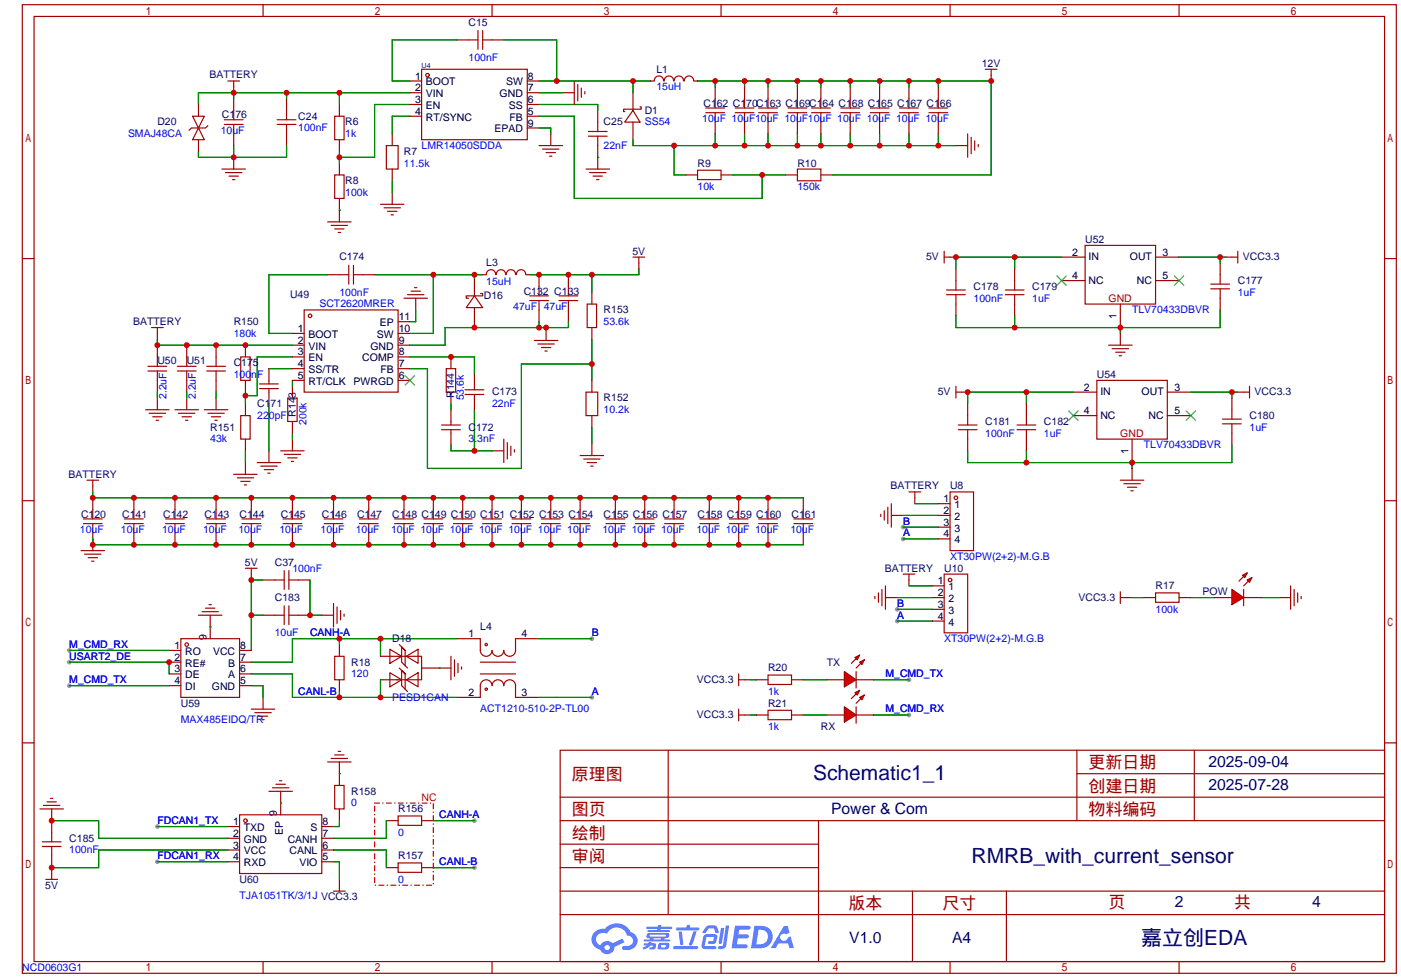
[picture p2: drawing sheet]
<svg xmlns="http://www.w3.org/2000/svg" width="303mm" height="212mm" viewBox="0 0 303 212" stroke-linecap="round" stroke-linejoin="round" font-family="sans-serif">
<g fill="#999">
<circle cx="194.1" cy="131.8" r=".51"/>
<circle cx="194.1" cy="134.4" r=".51"/>
<circle cx="196.6" cy="147.1" r=".51"/>
<circle cx="196.6" cy="154.7" r=".51"/>
<circle cx="15" cy="140.7" r=".51"/>
<circle cx="15" cy="143.3" r=".51"/>
<circle cx="15" cy="148.3" r=".51"/>
<circle cx="195.3" cy="114" r=".51"/>
<circle cx="195.3" cy="116.6" r=".51"/>
<circle cx="128" cy="138.2" r=".51"/>
<circle cx="128" cy="150.9" r=".51"/>
<circle cx="34" cy="178.8" r=".51"/>
<circle cx="34" cy="186.4" r=".51"/>
<circle cx="102.6" cy="177.5" r=".51"/>
<circle cx="102.6" cy="187.7" r=".51"/>
</g>
<g fill="none" stroke="#a10000" stroke-width=".25">
<path d="M4.8 1h297.2v209.6h-297.2zM7.4 3.6h292.1v204.4h-292.1zM56.9 1v2.6M106.4 1v2.6M156 1v2.6M205.5 1v2.6M255 1v2.6M4.8 55.9h2.6M299.5 55.9h2.5M4.8 108.3h2.6M299.5 108.3h2.5M4.8 160.7h2.6"/>
<path d="M121.2 162.3h178.3v45.7h-178.3zM121.2 177.5h178.3M121.2 172.5h178.3M144.5 162.3v35.6M177 177.5v30.5M232.9 162.3v15.2M232.9 167.4h66.6M258.3 162.3v15.2M299.5 160.7h2.5M121.2 182.6h55.8M121.2 197.9h178.3M121.2 192.8h178.3"/>
<path d="M121.2 187.7h55.8M197.4 192.8v15.2M217.7 192.8v15.2M56.9 208v2.6M106.4 208v2.6M156 208v2.6M205.5 208v2.6M255 208v2.6"/>
</g>
<g fill="#5487ff">
<path d="M159 200.3h2.7a.48 .48 0 0 1 .6 .4 .48 .48 0 0 1-.6 .4h-1.8l-.2 1.1h1.9a.43 .43 0 0 1 .4 .4 .43 .43 0 0 1-.5 .4h-1.9l-.2 1.3h1.7a.45 .45 0 0 1 .6 .2 .45 .45 0 0 1-.2 .6h-3.3z"/>
<path d="M169.6 200.3h.8l.4 1.5-.7 .3a.84 .84 0 0 0-1.3 .3 .84 .84 0 0 0 .4 1.1 .84 .84 0 0 0 1.1-.4l.1-.2 .6-.3 .7 2.5h-1l-.2-1h-2.1l-.6 1h-1.1z"/>
<path d="M155.9 200.8h.7l-.4 3.1a.36 .36 0 0 1-.4 .3 .36 .36 0 0 1-.4-.3z"/>
<path d="M157 200.2h.7l-.6 4.3a1.13 1.13 0 0 1-1.8 .6l.2-.4h.7l.2-.2z"/>
<path d="M152.7 200.6l.6-.4h1a.77 .77 0 0 1 .9 .5l.3 1-.2 .2h-.5l-.3-.9-.2-.2-1 .1-.7 1-.6-.1-.1-.2z"/>
<path d="M152.3 202.4l.5-.3h1.7a.81 .81 0 0 1 .7 .5 .81 .81 0 0 1-.2 .8 .81 .81 0 0 1-.9 .8h-.7a.32 .32 0 0 1-.3-.3 .32 .32 0 0 1 .4-.3h.7l.2-.9-1.6 .1-.4 1.8 2.2 .1a.32 .32 0 0 1 .3 .4 .32 .32 0 0 1-.3 .2h-2.3l-.5-.3-.1-.5z"/>
<path d="M145.7 204.7h5a.33 .33 0 0 1 .3 .3 .33 .33 0 0 1-.3 .3h-4.9l-.2-.1z"/>
<path d="M149.9 201.5h.8l-.7 2a.98 .98 0 0 1-.7 1.1l-.3-.3z"/>
<path d="M146.8 201.6h.7l.3 2.5a.34 .34 0 0 1-.3 .4 .34 .34 0 0 1-.4-.3z"/>
<path d="M146.3 200.7h2.2l.2-.6h.6l-.1 .6h1.7a.32 .32 0 0 1 .4 .3 .32 .32 0 0 1-.4 .3h-4.5l-.2-.2z"/>
<path d="M139.3 204.1h.9l.1-.3h.6v.3h.8a.82 .82 0 0 1-.5 1.3h-.8v-.4l.7-.1 .1-.3a.68 .68 0 0 0-1 .4l-1 .4-.2-.4 1-.5h-.8z"/>
<path d="M139.8 200.5h2.4l.1-.3h.8l-.1 .3h2.2l.2 .3-.2 .2h-2.3v.2h1.8l.2 .3-.2 .1h-4.5l-.1-.4h2l.1-.2h-2.3l-.1-.2z"/>
<path d="M163.2 200.3l-.8 4.9h1.7a2.5 2.5 0 0 0 3-2.5 2.5 2.5 0 0 0-3.1-2.4zM164.1 201.1a1.61 1.61 0 0 1 2 1.5 1.61 1.61 0 0 1-1.8 1.7h-.7z"/>
<path d="M140 202a.55 .55 0 0 0-.2 .8 .55 .55 0 0 0 .7 .2l.1 .3h-1.3v.3l5.5 .1 .2-.2-.2-.2h-1.2l.2-.3a.7 .7 0 0 0 .8-.3 .7 .7 0 0 0 0-.8l-4.2-.1zM140.6 202.3l3.3-.1 .1 .1-.2 .3h-3.2zM141.3 203h1.7l-.2 .3h-1.4z"/>
<path d="M142.5 204.2a1.05 1.05 0 0 0-.1 1.2 2.91 2.91 0 0 0 2.2-.2 .98 .98 0 0 0 0-1.2h-1.6zM143.1 204.5l.8-.1 .1 .4-.2 .2-.8-.1z"/>
<path d="M128.7 201.6a2.23 2.23 0 0 0-.7 2.3 2.23 2.23 0 0 0 1.8 1.6 1.58 1.58 0 0 0 1.8 .9 1.58 1.58 0 0 0 1.3-1.5l2.2-1.1-.5-.7-2.1 1a1.65 1.65 0 0 0-2.7 .4 1.47 1.47 0 0 1-.7-2.1 1.47 1.47 0 0 1 2.2-.4 2.3 2.3 0 0 1 2.3-1.3 2.3 2.3 0 0 1 2 1.7 1.12 1.12 0 0 1 1.3 1 1.12 1.12 0 0 1-1.1 1.2h-.7a.45 .45 0 0 0-.6 .4 .45 .45 0 0 0 .5 .5 2.21 2.21 0 0 0 2.2-.5 2.21 2.21 0 0 0 .5-2.3 2.13 2.13 0 0 0-1.3-1.1 3.3 3.3 0 0 0-5.6-.7l-1.1 .1zM130.8 205a.57 .57 0 0 1 1.1 0 .57 .57 0 0 1-1.1 0z"/>
</g>
<g fill="none" stroke="#a10000" stroke-width=".25">
<path d="M70.9 48h5M71.6 48.8h3.6M72.4 49.5h2M73.2 50.3h.5M73.4 45.5v2.5M69.6 133.1h2.5M72.1 130.6v5M72.9 131.3v3.6M73.7 132.1v2M74.4 132.8v.6M189.2 129v.5M190 128.3v2"/>
<path d="M190.8 127.5v3.6M191.5 129.3h2.6M191.5 126.7v5.1M195.3 124.2h2.6M196.6 124.2v2.5M159.8 147.1h2.5M159.8 145.8v2.5M159.8 153.4v2.6M159.8 154.7h2.5M178.8 147.1h3.8M185.2 147.1h3.8M185.2 145.3v3.5"/>
</g>
<path d="M67.1 125.5v7.6h2.5M194.1 129.3h7.6M194.1 131.8h7.6M194.1 134.4h7.6M196.6 126.7h5.1M162.3 147.1h1.3M162.3 154.7h1.3M173.7 147.1h5.1M173.7 154.7h5.1M189 147.1h7.6M189 154.7h7.6" fill="none" stroke="#008700" stroke-width=".25"/>
<g fill="#f00" stroke="#a10000" stroke-width=".25">
<path d="M182.6 145.3l2.6 1.8-2.6 1.5z"/>
<path d="M184.9 142.2l1-.5-.5 1z"/>
<path d="M185.9 143.3l1-.6-.5 1.1z"/>
</g>
<path d="M178.8 154.7h3.8M185.2 142.5l-1.1 1M185.2 154.7h3.8M185.2 152.9v3.6M186.2 143.5l-1 1" fill="none" stroke="#a10000" stroke-width=".25"/>
<g fill="#f00" stroke="#a10000" stroke-width=".25">
<path d="M182.6 152.9l2.6 1.8-2.6 1.5z"/>
<path d="M184.9 149.9l1-.5-.5 1z"/>
<path d="M185.9 150.9l1-.5-.5 1z"/>
</g>
<g fill="none" stroke="#a10000" stroke-width=".25">
<path d="M53.1 122.9h2.5M54.4 122.9v2.6M56.9 125.5h4.6M61.5 123.4v4.1M62.5 125.5h4.6M62.5 123.4v4.1M242.3 129.3h2.6M242.3 128v2.6M262.6 129.3h3.8M269 129.3h3.8M269 127.5v3.6M276.6 129.3h2.5"/>
<path d="M279.1 126.7v5.1M279.9 127.5v3.6M280.7 128.3v2M281.4 129v.5M54.4 153.4h5M55.1 154.2h3.6M55.9 154.9h2M56.6 155.7h.5M56.9 150.9v2.5M185.2 150.1l-1.1 1M186.2 151.1l-1 1"/>
</g>
<path d="M54.4 133.1h2.5M56.9 125.5h-2.5v15.2M244.9 129.3h2.5M257.6 129.3h5M272.8 129.3h3.8M15 140.7h21.6M15 143.3h21.6v2.5M15 148.3h21.6M54.4 148.3h2.5v2.6" fill="none" stroke="#008700" stroke-width=".25"/>
<g fill="#f00" stroke="#a10000" stroke-width=".25">
<path d="M266.4 127.5l2.6 1.8-2.6 1.5z"/>
<path d="M268.7 124.5l1-.5-.5 1z"/>
<path d="M269.7 125.5l1.1-.5-.5 1z"/>
</g>
<g fill="none" stroke="#a10000" stroke-width=".25">
<path d="M49.3 17.5h2.5M50.5 17.5v2.6M88.6 17.5h2.6M91.2 15h22.8v15.2h-22.8zM98.8 8.6h4.6M103.4 6.6v4.1M104.4 8.6h4.6M104.4 6.6v4.1M114 17.5h2.6M124.2 17.5v5.1M125 18.3v3.5M125.7 19.1v2"/>
<path d="M126.5 19.8v.5M140.7 17.5h.8M141.5 17.5a1.01 1.01 0 0 1 1-1.1 1.01 1.01 0 0 1 1 1.1M143.7 17.5a1.01 1.01 0 0 1 1-1.1 1.01 1.01 0 0 1 1 1.1M145.8 17.5a1.01 1.01 0 0 1 1-1.1 1.01 1.01 0 0 1 1 1.1M148 17.5a1.01 1.01 0 0 1 1-1.1 1.01 1.01 0 0 1 1 1.1M150.1 17.5h.8M154.7 18.8v4.6M161 18.8v4.6M166.1 18.8v4.6M172.5 18.8v4.6M177.5 18.8v4.6"/>
<path d="M183.9 18.8v4.6M190.2 18.8v4.6M196.6 18.8v4.6M202.9 18.8v4.6M213.1 15h2.5M214.4 15v2.5M41.7 25.1h2.5l-1.3 2.6zM42.9 27.7l1.3 2.5h-2.5zM42.9 22.6v2.5M42.9 30.2v2.6M45 27.2l-.6 .5h-3l-.5 .5M48 36.6h5.1"/>
<path d="M48.5 25.9h4.1M48.5 26.9h4.1M48.8 37.3h3.5M49.5 38.1h2.1M50.3 38.9h.5M50.5 21.3v4.6M50.5 26.9v4.6M50.5 34v2.6M59.9 25.9h4.1M59.9 26.9h4.1M62 21.3v4.6M62 26.9v4.6"/>
<path d="M72.4 37.8h2v5.1h-2zM72.4 25.1h2v5.1h-2zM73.4 22.6v2.5M73.4 30.2v2.6M73.4 35.3v2.5M83.6 31.5h2.5v5.1h-2.5zM84.8 29v2.5M84.8 36.6v2.5M88.6 20.1h2.6M88.6 22.6h2.6M88.6 25.1h2.6M114 20.1h2.6"/>
<path d="M114 22.6h2.6M114 25.1h2.6M114 27.7h2.6M116.6 31.5h5.1M117.3 32.3h3.6M118.1 33h2M118.9 33.8h.5M119.1 29v2.5M121.7 20.1h2.5M126.7 36.6h5.1M127.3 29.5h4M127.3 28.4h4"/>
<path d="M127.5 37.3h3.6M128.3 38.1h2M129 38.9h.5M129.3 23.9v4.5M129.3 29.5v7.1M136.9 23.9l1.5 2.5h-3.3zM136.9 20.1v3.8M136.9 26.4v3.8M138.4 23.1h.3v.5h-3.8v.5h.2M148.3 37.8h2.6M150.9 36.8h5.1v2.1h-5.1zM152.7 24.4h4"/>
<path d="M152.7 23.4h4M154.7 24.4v4.6M156 37.8h2.5M159 24.4h4.1M159 23.4h4.1M161 24.4v4.6M164.1 24.4h4M164.1 23.4h4M166.1 24.4v4.6M169.9 37.8h2.6M170.4 24.4h4.1M170.4 23.4h4.1"/>
<path d="M172.5 36.6h5v2.5h-5zM172.5 24.4v4.6M175.5 24.4h4.1M175.5 23.4h4.1M177.5 37.8h2.6M177.5 24.4v4.6M181.9 24.4h4M181.9 23.4h4M183.9 24.4v4.6M188.2 24.4h4.1M188.2 23.4h4.1M190.2 24.4v4.6"/>
<path d="M194.6 24.4h4M194.6 23.4h4M196.6 24.4v4.6M200.9 24.4h4.1M200.9 23.4h4.1M202.9 24.4v4.6M206.8 31.5h2.5M209.3 29v5M210.1 29.7v3.6M210.8 30.5v2M211.6 31.2v.6M70.9 59.4h4.5"/>
<path d="M73.4 42.9v2.6M75.4 57.4v4.1M76.5 59.4h4.5M76.5 57.4v4.1M82.3 44.2h5.1M83.1 45h3.5M83.8 45.7h2.1M84.6 46.5h.5M84.8 41.7v2.5M107.2 59.4a1.01 1.01 0 0 0-1-1.1 1.01 1.01 0 0 0-1 1.1h-.8M107.3 59.4a1.01 1.01 0 0 1 1.1-1.1 1.01 1.01 0 0 1 1 1.1M109.5 59.4a1.01 1.01 0 0 1 1-1.1 1.01 1.01 0 0 1 1 1.1"/>
<path d="M111.7 59.4a1.01 1.01 0 0 1 1-1.1 1.01 1.01 0 0 1 1 1.1M113.8 59.4h.8M116.6 59.4v4.6M122.9 59.4v4.6M136.9 55.6h2.5M138.2 55.6v2.6M204.2 55.6h2.6M204.2 54.4v2.5M206.8 58.2v4.5M219.5 58.2v4.5M229.6 55.6h5.1M234.7 53.1h15.2v12.7h-15.2z"/>
<path d="M249.9 55.6h5.1M263.9 56.9v4.6M265.2 55.6h2.5M267.7 54.4v2.5M32 79.2h4.1M32.8 70.9h2.5M34 70.9v2.5M34 74.7v4.5M38.4 79.2h4M40.4 74.7v4.5M44.7 79.2h4.1M46.7 74.7v4.5"/>
<path d="M52.1 77.2h2v5.1h-2zM53.1 74.7v2.5M58.2 79.8v3.3M63.2 72.1h2.6M63.2 74.7h2.6M63.2 77.2h2.6M63.2 79.8h2.6M65.8 67.1h20.3v17.7h-20.3zM86.1 72.1h2.5M86.1 74.7h2.5M86.1 77.2h2.5M86.1 79.8h2.5"/>
<path d="M86.1 69.6h2.5M87.4 64.5h5.1M88.1 63.8h3.6M88.9 63h2M89.7 62.2h.5M89.9 64.5v2.6M96.5 79.8h2.1v5h-2.1zM97.5 77.2v2.6M102.6 64l1.8 2.5h-3.6zM102.6 60.2v3.8M102.6 66.5v3.9M103.9 63.5h.5v.5h-3.6v.5h.5"/>
<path d="M114.6 65h4M114.6 64h4M115.6 73.7h5M116.3 74.4h3.6M116.6 65v4.6M117.1 75.2h2M117.9 75.9h.5M118.1 71.1v2.6M120.9 65h4.1M120.9 64h4.1M122.9 65v4.6M127 65.8h2v5.1h-2z"/>
<path d="M128 63.2v2.6M128 70.9v2.5M204.7 63.8h4.1M204.7 62.7h4.1M206.8 63.8v4.5M217.4 63.8h4.1M217.4 62.7h4.1M219.5 63.8v4.5M229.6 60.7h5.1M239.8 74.7h5.1M240.5 75.4h3.6M241.3 76.2h2"/>
<path d="M242.1 77h.5M242.3 65.8v5.1M242.3 72.1v2.6M249.9 60.7h5.1M261.9 62.5h4M261.9 61.5h4M263.9 62.5v4.6M31.5 88.6h5.1M32 80.3h4.1M32.3 89.4h3.5M33 90.2h2.1M33.8 90.9h.5"/>
<path d="M34 80.3v4.5M34 86.1v2.5M37.8 88.6h5.1M38.4 80.3h4M38.6 89.4h3.6M39.4 90.2h2M40.1 90.9h.5M40.4 80.3v4.5M40.4 86.1v2.5M44.2 88.6h5.1M44.7 80.3h4.1M45 89.4h3.5"/>
<path d="M45.7 90.2h2.1M46.5 90.9h.5M46.7 80.3v4.5M46.7 86.1v2.5M52.1 89.9h2v5.1h-2zM53.1 82.3v2.5M53.1 87.4v2.5M53.1 95v2.5M56.1 84.1h4.1M56.1 83.1h4.1M58.2 84.1v3.3M58.2 97.5v2.6"/>
<path d="M60.7 97.5h5.1M61.5 98.3h3.5M62.2 86.1h2.1v5.1h-2.1zM62.2 99.1h2.1M63 99.8h.5M63.2 83.6v2.5M63.2 91.2v2.5M63.2 95v2.5M63.2 82.3h2.6M86.1 82.3h2.5M95.5 93h4.1M95.5 91.9h4.1"/>
<path d="M97.5 84.8v2.6M97.5 88.6v3.3M97.5 93v3.3M100.6 85.3h4M100.6 84.3h4M102.6 81v3.3M102.6 85.3v3.3M106.4 97.5h2.6M109 95v5.1M109.7 95.8v3.5M110.5 96.5v2.1M111.3 97.3v.5"/>
<path d="M125.5 98.6h5.1M126.2 99.3h3.6M126.7 84.8h2.6v5.1h-2.6zM128 82.3v2.5M128 89.9v2.6M128 96v2.6M206.8 83.6v2.5M206.8 84.8h2.5M207.3 93h4M207.3 91.9h4M209.3 87.4v4.5M209.3 93v4.5"/>
<path d="M220 93h4M220 91.9h4M222 87.4v4.5M222 93v4.5M232.2 84.8h5M232.2 89.9h5M237.2 82.3h15.3v12.7h-15.3zM244.9 95v5.1M252.5 84.8h5.1M252.5 89.9h5.1M264.4 91.7h4.1M264.4 90.7h4.1"/>
<path d="M266.4 86.1v4.6M266.4 91.7v4.6M267.7 84.8h2.6M270.3 83.6v2.5M17.5 119.1h5.1M18 113.3h4.1M18 112.3h4.1M18.3 119.9h3.5M18.8 103.9h2.5M20.1 103.9v2.5M20.1 107.7v4.6M20.1 113.3v5.8"/>
<path d="M26.9 113.3h4.1M26.9 112.3h4.1M29 107.7v4.6M29 113.3v4.6M35.8 113.3h4.1M35.8 112.3h4.1M37.8 107.7v4.6M37.8 113.3v4.6M44.7 113.3h4.1M44.7 112.3h4.1M46.7 107.7v4.6M46.7 113.3v4.6"/>
<path d="M50.5 102.6h5.1M51.3 103.4h3.6M52.1 104.1h2M52.3 113.3h4.1M52.3 112.3h4.1M52.8 104.9h.5M53.1 100.1v2.5M54.4 107.7v4.6M54.4 113.3v4.6M55.6 100.1h5.1M56.4 100.8h3.5M57.1 101.6h2.1"/>
<path d="M57.9 102.4h.5M61.2 113.3h4.1M61.2 112.3h4.1M63.2 107.7v4.6M63.2 113.3v4.6M70.1 113.3h4.1M70.1 112.3h4.1M72.1 107.7v4.6M72.1 113.3v4.6M77.7 113.3h4.1M77.7 112.3h4.1M79.8 107.7v4.6"/>
<path d="M79.8 113.3v4.6M85.3 113.3h4.1M85.3 112.3h4.1M87.4 107.7v4.6M87.4 113.3v4.6M91.7 113.3h4.1M91.7 112.3h4.1M93.7 107.7v4.6M93.7 113.3v4.6M98 113.3h4.1M98 112.3h4.1M100.1 107.7v4.6"/>
<path d="M100.1 113.3v4.6M104.4 113.3h4.1M104.4 112.3h4.1M106.4 107.7v4.6M106.4 113.3v4.6M110.7 113.3h4.1M110.7 112.3h4.1M112.8 107.7v4.6M112.8 113.3v4.6M117.1 113.3h4.1M117.1 112.3h4.1M119.1 107.7v4.6"/>
<path d="M119.1 113.3v4.6M123.4 113.3h4.1M123.4 112.3h4.1M125.5 107.7v4.6M125.5 113.3v4.6M127 100.1h2M127.8 100.8h.5M131.1 113.3h4M131.1 112.3h4M133.1 107.7v4.6M133.1 113.3v4.6M137.4 113.3h4.1"/>
<path d="M137.4 112.3h4.1M139.4 107.7v4.6M139.4 113.3v4.6M143.8 113.3h4M143.8 112.3h4M145.8 107.7v4.6M145.8 113.3v4.6M151.4 113.3h4M151.4 112.3h4M153.4 107.7v4.6M153.4 113.3v4.6M157.7 113.3h4.1"/>
<path d="M157.7 112.3h4.1M159.8 107.7v4.6M159.8 113.3v4.6M164.1 113.3h4M164.1 112.3h4M166.1 107.7v4.6M166.1 113.3v4.6M171.7 113.3h4.1M171.7 112.3h4.1M173.7 107.7v4.6M173.7 113.3v4.6M190.5 111.3v.5"/>
<path d="M191.3 110.5v2M192 109.7v3.6M192.8 111.5h2.5M192.8 109v5M196.6 106.4h2.5M197.9 106.4v2.6M202.9 111.5h2.6M202.9 116.6h2.6M202.9 114h2.6M202.9 109h2.6M205.5 106.4h5.1v12.7h-5.1zM242.3 103.9h5.1"/>
<path d="M243.1 104.6h3.5M243.8 105.4h2.1M244.6 106.2h.5M244.9 101.3v2.6M19 120.6h2.1M19.8 121.4h.5M39.1 138.2h12.7v12.7h-12.7zM42.9 133.1h5.1M43.7 132.3h3.5M44.4 131.6h2.1M45.2 130.8h.5M45.5 133.1v5.1"/>
<path d="M56.9 133.1h4.6M61.5 131.1v4M62.5 133.1h4.6M62.5 131.1v4M73.4 139.4v2.6M86.4 139.4l.5 .6v3.3l.7 .7M98.8 138.2h5.1v2.5a1.27 1.27 0 0 0 1.3 1.3 1.27 1.27 0 0 0 1.2-1.3 1.27 1.27 0 0 0 1.3 1.3 1.27 1.27 0 0 0 1.3-1.3 1.27 1.27 0 0 0 1.2 1.3 1.27 1.27 0 0 0 1.3-1.3v-2.5h5.1M201.7 134.4h2.5M201.7 131.8h2.5M201.7 129.3h2.5M201.7 126.7h2.5M204.2 124.2h5.1v12.7h-5.1z"/>
<path d="M247.4 129.3h2.5M249.9 128.3h5.1v2h-5.1zM255 129.3h2.6M269 124.7l-1 1M270 125.7l-1 1M36.6 143.3h2.5M36.6 145.8h2.5M36.6 140.7h2.5M36.6 148.3h2.5M51.8 143.3h2.6M51.8 145.8h2.6M51.8 140.7h2.6"/>
<path d="M51.8 148.3h2.6M72.4 142h2v5.1h-2zM73.4 147.1v2.5M82.3 142h8.9v5.1h-5.3M82.3 147.1h3.8M84.3 145.5l2.6 1.6-2.6 1.5zM84.3 140.5l2.6 1.5-2.6 1.5zM86.4 144.5l.5 .5v3.3l.7 .8M87.6 140.7l-.7-.7 .7 .7v3.3l.5 .5M87.6 145.8l-.7-.8 .7 .8v3.3l.5 .5M87.9 142l2.5-1.5v3zM87.9 147.1l2.5-1.6v3.1z"/>
<path d="M91.2 144.5h6.3M97.5 142v5.1M98.3 142.7v3.6M98.8 150.9h5.1v-2.6a1.27 1.27 0 0 1 1.3-1.2 1.27 1.27 0 0 1 1.2 1.2 1.27 1.27 0 0 1 1.3-1.2 1.27 1.27 0 0 1 1.3 1.2 1.27 1.27 0 0 1 1.2-1.2 1.27 1.27 0 0 1 1.3 1.2v2.6h5.1M99.1 143.5v2M99.8 144.3v.5M103.9 143.3h7.6M103.9 145.8h7.6M163.6 147.1h2.5M163.6 154.7h2.5M166.1 146.1h5.1v2h-5.1zM166.1 153.7h5.1v2h-5.1z"/>
<path d="M171.2 147.1h2.5M171.2 154.7h2.5M8.6 175h5.1M9.4 174.2h3.6M10.2 173.5h2M10.9 172.7h.5M11.2 175v7.1M49.3 178.8h2.5M51.8 176.3h17.8v12.7h-17.8zM58.2 171.2h5M58.9 170.4h3.6M59.7 169.7h2"/>
<path d="M60.5 168.9h.5M60.7 171.2v5.1M69.6 178.8h2.5M70.9 164.8h5M71.6 164.1h3.6M72.4 169.9h2v5.1h-2zM72.4 163.3h2M73.2 162.6h.5M73.4 164.8v5.1M73.4 175v2.5M83.6 177.5h2.5M86.1 176.5h5.1v2.1h-5.1z"/>
<path d="M91.2 177.5h2.5M9.1 183.1h4.1M9.1 182.1h4.1M9.9 190.2h2.5M11.2 183.1v7.1M49.3 181.4h2.5M49.3 183.9h2.5M49.3 186.4h2.5M69.6 181.4h2.5M69.6 183.9h2.5M69.6 186.4h2.5M72.1 192.8h2.6"/>
<path d="M73.4 190.2v2.6M83.6 187.7h2.5M86.1 186.7h5.1v2h-5.1zM91.2 187.7h2.5"/>
<circle cx="92.5" cy="16.3" r=".38"/>
<circle cx="67.1" cy="68.3" r=".38"/>
<circle cx="206.8" cy="107.7" r=".38"/>
<circle cx="40.4" cy="139.4" r=".38"/>
<circle cx="105.2" cy="139.4" r=".25"/>
<circle cx="205.5" cy="125.5" r=".38"/>
<circle cx="105.2" cy="149.1" r=".25"/>
<circle cx="53.1" cy="177.5" r=".38"/>
</g>
<g fill="none" stroke="#008700" stroke-width=".25">
<path d="M98.8 8.6h-14v8.9h3.8M109 8.6h11.4v8.9M116.6 17.5h24.1M136.9 17.5v2.6M150.9 17.5h63.5v20.3h-34.3M154.7 17.5v1.3M161 17.5v1.3M166.1 17.5v1.3M172.5 17.5v1.3M177.5 17.5v1.3M183.9 17.5v1.3M190.2 17.5v1.3"/>
<path d="M196.6 17.5v1.3M202.9 17.5v1.3M50.5 20.1v1.2M50.5 31.5v2.5M62 31.5v2.5h-19.1v-1.2M62 20.1v1.2M73.4 20.1v2.5M73.4 32.8v2.5M84.8 39.1v2.6M88.6 25.1h-3.8v3.9M88.6 22.6h-7.6v11.4h-7.6M88.6 20.1h-45.7v2.5"/>
<path d="M116.6 25.1h7.6v17.8h40.6v-5.1M116.6 22.6h12.7v1.3M116.6 20.1h5.1M116.6 27.7h2.5v1.3M129.3 34h.1M136.9 30.2v1.3h69.9M145.8 31.5v6.3h2.5M154.7 29v2.5M158.5 37.8h11.4M161 29v2.5M166.1 29v2.5M172.5 29v2.5"/>
<path d="M177.5 29v2.5M183.9 29v2.5M190.2 29v2.5M196.6 29v2.5M202.9 29v2.5M70.9 59.4h-12.7v12.7h5M73.4 45.5h.1M81 59.4h23.4M93.7 59.4v12.7h-5.1M102.6 59.4v.8M128 59.4v3.8M138.2 58.2v1.2h-23.6"/>
<path d="M219.5 55.6v2.6M229.6 55.6h-22.8v2.6M255 55.6h10.2M263.9 55.6v1.3M34 73.4v1.3h29.2M58.2 79.8h5M63.2 77.2h-7.6v8.4h-2.5M88.6 77.2h14v3.8M89.9 67.1v2.5h-1.3M102.6 70.4v.5M116.6 69.6v1.3M118.1 70.9v.2"/>
<path d="M122.9 69.6v1.3h-26.6v3.8h-7.7M128 73.4v8.9M128 78.7h-15.2v22.6h-20.3v-21.5h-3.9M219.5 68.3v2.6M242.3 70.9v1.2M263.9 67.1v3.8h-57.1v-2.6M34 84.8v1.3M40.4 84.8v1.3M46.7 84.8v1.3M53.1 84.8v2.6M53.1 97.5v2.6M58.2 87.4v10.1"/>
<path d="M63.2 82.3v1.3M63.2 93.7v1.3M97.5 96.3v1.2h8.9M97.5 87.4v1.2M102.6 88.6v8.9M128 92.5v3.5M222 84.8v2.6M222 97.5v2.6M232.2 84.8h-22.9v2.6M257.6 84.8h10.1M266.4 84.8v1.3M266.4 96.3v3.8h-57.1v-2.6"/>
<path d="M20.1 106.4v1.3h153.6M20.1 116.6v1.3h153.6M195.3 111.5h7.6M195.3 114h7.6M195.3 116.6h7.6M197.9 109h5M244.9 100.1v1.2M45.5 135.6h.1M73.4 138.2v1.2M82.3 138.2v3.8M98.8 138.2h-35.6v5.1h-8.8M116.6 138.2h11.4"/>
<path d="M54.4 145.8h8.8v5.1h35.6M73.4 149.6v1.3M82.3 147.1v3.8M95 144.5h.1M116.6 150.9h11.4M11.2 177.5h10.1v3.9h28M34 178.8h15.3M60.7 173.7h.1M73.4 167.4h.1M73.4 177.5v1.3h-1.3M83.6 177.5v3.9h-11.5M93.7 177.5h8.9"/>
<path d="M34 186.4h15.3M49.3 183.9h-28v3.8h-10.1M72.1 186.4h1.3v3.8M72.1 183.9h11.5v3.8M93.7 187.7h8.9"/>
</g>
<path d="M228.6 59.7l2 2M230.6 59.7l-2 2M254 59.7l2 2M256 59.7l-2 2M87.6 81.3l2.1 2M89.7 81.3l-2.1 2M231.1 88.9l2.1 2M233.2 88.9l-2.1 2M256.5 88.9l2.1 2M258.6 88.9l-2.1 2" fill="none" stroke="#3c3" stroke-width=".25"/>
<path d="M81 173.7h12.7v17.8h-12.7z" fill="none" stroke="#f00" stroke-width=".25" stroke-dasharray="1 .8 0 .8"/>
<g fill="#c00">
<circle cx="67.1" cy="133.1" r=".63"/>
<circle cx="36.6" cy="143.3" r=".63"/>
<circle cx="54.4" cy="133.1" r=".63"/>
<circle cx="54.4" cy="125.5" r=".63"/>
<circle cx="128" cy="59.4" r=".63"/>
<circle cx="122.9" cy="59.4" r=".63"/>
<circle cx="116.6" cy="59.4" r=".63"/>
<circle cx="128" cy="78.7" r=".63"/>
<circle cx="102.6" cy="97.5" r=".63"/>
<circle cx="97.5" cy="77.2" r=".63"/>
<circle cx="102.6" cy="70.9" r=".63"/>
<circle cx="116.6" cy="70.9" r=".63"/>
<circle cx="118.1" cy="70.9" r=".63"/>
<circle cx="93.7" cy="59.4" r=".63"/>
<circle cx="102.6" cy="59.4" r=".63"/>
<circle cx="53.1" cy="85.6" r=".63"/>
<circle cx="53.1" cy="74.7" r=".63"/>
<circle cx="46.7" cy="74.7" r=".63"/>
<circle cx="40.4" cy="74.7" r=".63"/>
<circle cx="34" cy="74.7" r=".63"/>
<circle cx="20.1" cy="117.9" r=".63"/>
<circle cx="29" cy="117.9" r=".63"/>
<circle cx="37.8" cy="117.9" r=".63"/>
<circle cx="46.7" cy="117.9" r=".63"/>
<circle cx="54.4" cy="117.9" r=".63"/>
<circle cx="63.2" cy="117.9" r=".63"/>
<circle cx="72.1" cy="117.9" r=".63"/>
<circle cx="79.8" cy="117.9" r=".63"/>
<circle cx="87.4" cy="117.9" r=".63"/>
<circle cx="93.7" cy="117.9" r=".63"/>
<circle cx="100.1" cy="117.9" r=".63"/>
<circle cx="106.4" cy="117.9" r=".63"/>
<circle cx="112.8" cy="117.9" r=".63"/>
<circle cx="119.1" cy="117.9" r=".63"/>
<circle cx="125.5" cy="117.9" r=".63"/>
<circle cx="133.1" cy="117.9" r=".63"/>
<circle cx="139.4" cy="117.9" r=".63"/>
<circle cx="145.8" cy="117.9" r=".63"/>
<circle cx="153.4" cy="117.9" r=".63"/>
<circle cx="159.8" cy="117.9" r=".63"/>
<circle cx="166.1" cy="117.9" r=".63"/>
<circle cx="20.1" cy="107.7" r=".63"/>
<circle cx="29" cy="107.7" r=".63"/>
<circle cx="37.8" cy="107.7" r=".63"/>
<circle cx="46.7" cy="107.7" r=".63"/>
<circle cx="54.4" cy="107.7" r=".63"/>
<circle cx="63.2" cy="107.7" r=".63"/>
<circle cx="72.1" cy="107.7" r=".63"/>
<circle cx="79.8" cy="107.7" r=".63"/>
<circle cx="87.4" cy="107.7" r=".63"/>
<circle cx="93.7" cy="107.7" r=".63"/>
<circle cx="100.1" cy="107.7" r=".63"/>
<circle cx="106.4" cy="107.7" r=".63"/>
<circle cx="112.8" cy="107.7" r=".63"/>
<circle cx="119.1" cy="107.7" r=".63"/>
<circle cx="125.5" cy="107.7" r=".63"/>
<circle cx="133.1" cy="107.7" r=".63"/>
<circle cx="139.4" cy="107.7" r=".63"/>
<circle cx="145.8" cy="107.7" r=".63"/>
<circle cx="153.4" cy="107.7" r=".63"/>
<circle cx="159.8" cy="107.7" r=".63"/>
<circle cx="166.1" cy="107.7" r=".63"/>
<circle cx="177.5" cy="17.5" r=".63"/>
<circle cx="172.5" cy="17.5" r=".63"/>
<circle cx="166.1" cy="17.5" r=".63"/>
<circle cx="161" cy="17.5" r=".63"/>
<circle cx="154.7" cy="17.5" r=".63"/>
<circle cx="183.9" cy="17.5" r=".63"/>
<circle cx="190.2" cy="17.5" r=".63"/>
<circle cx="196.6" cy="17.5" r=".63"/>
<circle cx="202.9" cy="17.5" r=".63"/>
<circle cx="214.4" cy="17.5" r=".63"/>
<circle cx="177.5" cy="31.5" r=".63"/>
<circle cx="172.5" cy="31.5" r=".63"/>
<circle cx="166.1" cy="31.5" r=".63"/>
<circle cx="161" cy="31.5" r=".63"/>
<circle cx="154.7" cy="31.5" r=".63"/>
<circle cx="145.8" cy="31.5" r=".63"/>
<circle cx="183.9" cy="31.5" r=".63"/>
<circle cx="190.2" cy="31.5" r=".63"/>
<circle cx="196.6" cy="31.5" r=".63"/>
<circle cx="202.9" cy="31.5" r=".63"/>
<circle cx="164.8" cy="37.8" r=".63"/>
<circle cx="136.9" cy="17.5" r=".63"/>
<circle cx="120.4" cy="17.5" r=".63"/>
<circle cx="73.4" cy="34" r=".63"/>
<circle cx="50.5" cy="34" r=".63"/>
<circle cx="62" cy="20.1" r=".63"/>
<circle cx="73.4" cy="20.1" r=".63"/>
<circle cx="50.5" cy="20.1" r=".63"/>
<circle cx="242.3" cy="70.9" r=".63"/>
<circle cx="219.5" cy="70.9" r=".63"/>
<circle cx="263.9" cy="55.6" r=".63"/>
<circle cx="219.5" cy="55.6" r=".63"/>
<circle cx="206.8" cy="55.6" r=".63"/>
<circle cx="244.9" cy="100.1" r=".63"/>
<circle cx="222" cy="100.1" r=".63"/>
<circle cx="266.4" cy="84.8" r=".63"/>
<circle cx="222" cy="84.8" r=".63"/>
<circle cx="209.3" cy="84.8" r=".63"/>
<circle cx="73.4" cy="138.2" r=".63"/>
<circle cx="82.3" cy="138.2" r=".63"/>
<circle cx="73.4" cy="150.9" r=".63"/>
<circle cx="82.3" cy="150.9" r=".63"/>
<circle cx="11.2" cy="177.5" r=".63"/>
<circle cx="11.2" cy="187.7" r=".63"/>
</g>
<g font-size="4.5" fill="#000080">
<text x="175.9" y="168.8">Schematic1_1</text>
<text x="210.1" y="186.6">RMRB_with_current_sensor</text>
<text x="246.9" y="204.4">嘉立创EDA</text>
</g>
<g font-size="3.7" fill="#a00000">
<text x="235.5" y="166.2">更新日期</text>
<text x="123.7" y="168.7">原理图</text>
<text x="235.5" y="171.2">创建日期</text>
<text x="123.7" y="176.3">图页</text>
<text x="235.5" y="176.3">物料编码</text>
<text x="123.7" y="181.4">绘制</text>
<text x="123.7" y="186.5">审阅</text>
<text x="183.5" y="196.6">版本</text>
<text x="203.9" y="196.6">尺寸</text>
<text x="239.8" y="196.4">页</text>
<text x="267" y="196.4">共</text>
</g>
<g font-size="3.4" fill="#000080">
<text x="261.4" y="165.9">2025-09-04</text>
<text x="261.4" y="171">2025-07-28</text>
<text x="179.8" y="176.1">Power &amp; Com</text>
<text x="254.1" y="196.2">2</text>
<text x="283.8" y="196.2">4</text>
<text x="183.7" y="204">V1.0</text>
<text x="205.9" y="204">A4</text>
</g>
<g font-size="2.3" fill="#000080">
<text x="101.3" y="5.6">C15</text>
<text x="45.3" y="17">BATTERY</text>
<text x="142" y="15.7">L1</text>
<text x="212.4" y="14.4">12V</text>
<text x="152.1" y="23.1">C162 C170C163 C169C164 C168 C165 C167 C166</text>
<text x="34" y="27.1">D20</text>
<text x="48" y="25.6">C176</text>
<text x="64.5" y="25.9">C24</text>
<text x="74.7" y="27.1">R6</text>
<text x="130.6" y="27.1">C25</text>
<text x="139.4" y="24.6">D1</text>
<text x="87.4" y="33.5">R7</text>
<text x="74.7" y="39.8">R8</text>
<text x="150.9" y="36">R9</text>
<text x="172.5" y="36">R10</text>
<text x="234.7" y="52.5">U52</text>
<text x="73.4" y="56.4">C174</text>
<text x="105.2" y="57.6">L3</text>
<text x="136.8" y="55.1">5V</text>
<text x="200.3" y="56.4">5V</text>
<text x="268.8" y="56.4">VCC3.3</text>
<text x="62.7" y="64.5">U49</text>
<text x="104.6" y="64.7">D16</text>
<text x="113.3" y="63.7">C132 C133</text>
<text x="210.6" y="62.7">C178</text>
<text x="223.3" y="62.7">C179</text>
<text x="267.7" y="61.4">C177</text>
<text x="28.8" y="70.3">BATTERY</text>
<text x="50.5" y="70.3">R150</text>
<text x="130.6" y="67.8">R153</text>
<text x="34" y="78.7">U50</text>
<text x="40.4" y="78.7">U51</text>
<text x="50.5" y="79.2">C175</text>
<text x="237.2" y="81.8">U54</text>
<text x="55.6" y="88.1">C171</text>
<text x="98.3" y="86.1" transform="rotate(-90 98.3 86.1)">R144</text>
<text x="106.4" y="85.6">C173</text>
<text x="130.6" y="86.8">R152</text>
<text x="202.8" y="85.6">5V</text>
<text x="271.4" y="85.6">VCC3.3</text>
<text x="45.5" y="93.2">R151</text>
<text x="64" y="90.2" transform="rotate(-90 64 90.2)">R143</text>
<text x="101.3" y="93.2">C172</text>
<text x="213.1" y="91.9">C181</text>
<text x="225.8" y="91.9">C182</text>
<text x="270.3" y="90.6">C180</text>
<text x="14.8" y="103.3">BATTERY</text>
<text x="192.6" y="105.9">BATTERY</text>
<text x="205.5" y="105.9">U8</text>
<text x="17.5" y="112">C120</text>
<text x="26.4" y="112">C141</text>
<text x="35.3" y="112">C142</text>
<text x="44.2" y="112">C143</text>
<text x="51.8" y="112">C144</text>
<text x="60.7" y="112">C145</text>
<text x="69.6" y="112">C146</text>
<text x="77.2" y="112">C147</text>
<text x="84.8" y="112">C148 C149 C150 C151 C152 C153 C154</text>
<text x="130.6" y="112">C155 C156 C157</text>
<text x="150.9" y="112">C158 C159 C160</text>
<text x="171.2" y="112">C161</text>
<text x="53" y="122.4">5V</text>
<text x="59.4" y="122.4">C37</text>
<text x="191.4" y="123.7">BATTERY</text>
<text x="204.2" y="123.7">U10</text>
<text x="59.4" y="130">C183</text>
<text x="233.3" y="130">VCC3.3</text>
<text x="249.9" y="127.5">R17</text>
<text x="260.1" y="128.7">POW</text>
<text x="103.9" y="136.4">L4</text>
<text x="75.9" y="144">R18</text>
<text x="84.8" y="138.9">D18</text>
<text x="178.8" y="144">TX</text>
<text x="150.7" y="147.8">VCC3.3</text>
<text x="166.1" y="145.3">R20</text>
<text x="39.1" y="152.9">U59</text>
<text x="150.7" y="155.4">VCC3.3</text>
<text x="166.1" y="152.9">R21</text>
<text x="177.5" y="158">RX</text>
<text x="75.9" y="171.9">R158</text>
<text x="86.1" y="175.7">R156</text>
<text x="15" y="182.1">C185</text>
<text x="86.1" y="185.9">R157</text>
<text x="51.8" y="191">U60</text>
<text x="9.8" y="192.2">5V</text>
</g>
<g font-size="2.3">
<text x="89.8" y="17.2">1</text>
<text x="114.2" y="17.2">8</text>
<text x="89.8" y="19.8">2</text>
<text x="89.8" y="22.3">3</text>
<text x="92.1" y="18.5">BOOT</text>
<text x="92.1" y="21">VIN</text>
<text x="92.1" y="23.6">EN</text>
<text x="108.1" y="21">GND</text>
<text x="109.5" y="18.5">SW</text>
<text x="110.1" y="23.6">SS</text>
<text x="114.2" y="22.3">6</text>
<text x="114.2" y="19.8">7</text>
<text x="89.8" y="24.8">4</text>
<text x="92.1" y="26.1">RT/SYNC</text>
<text x="106.9" y="28.6">EPAD</text>
<text x="110.2" y="26.1">FB</text>
<text x="114.2" y="24.8">5</text>
<text x="114.2" y="27.4">9</text>
<text x="231.9" y="55.3">2</text>
<text x="235.5" y="56.3">IN</text>
<text x="244.4" y="56.3">OUT</text>
<text x="251.5" y="55.3">3</text>
<text x="231.9" y="60.4">4</text>
<text x="235.5" y="61.4">NC</text>
<text x="245.9" y="61.4">NC</text>
<text x="251.5" y="60.4">5</text>
<text x="64.4" y="71.8">1</text>
<text x="82.1" y="70.6">EP</text>
<text x="86.2" y="71.8">10</text>
<text x="86.2" y="69.3">11</text>
<text x="241.5" y="69.1" transform="rotate(-90 241.5 69.1)">1</text>
<text x="64.4" y="74.4">2</text>
<text x="64.4" y="76.9">3</text>
<text x="66.7" y="73.1">BOOT</text>
<text x="66.7" y="75.6">VIN</text>
<text x="80.1" y="75.6">GND</text>
<text x="81.5" y="73.1">SW</text>
<text x="86.2" y="76.9">8</text>
<text x="86.2" y="74.4">9</text>
<text x="64.4" y="79.4">4</text>
<text x="64.4" y="82">5</text>
<text x="66.7" y="78.2">EN</text>
<text x="66.7" y="80.7">SS/TR</text>
<text x="66.7" y="83.3">RT/CLK</text>
<text x="76.5" y="83.3">PWRGD</text>
<text x="78.4" y="78.2">COMP</text>
<text x="82.3" y="80.7">FB</text>
<text x="86.2" y="82">6</text>
<text x="86.2" y="79.4">7</text>
<text x="234.5" y="84.5">2</text>
<text x="234.5" y="89.6">4</text>
<text x="238" y="85.5">IN</text>
<text x="246.9" y="85.5">OUT</text>
<text x="254" y="84.5">3</text>
<text x="254" y="89.6">5</text>
<text x="238" y="90.6">NC</text>
<text x="248.4" y="90.6">NC</text>
<text x="244.1" y="98.3" transform="rotate(-90 244.1 98.3)">1</text>
<text x="204.1" y="113.7">3</text>
<text x="204.1" y="111.2">2</text>
<text x="204.1" y="108.7">1</text>
<text x="206.4" y="112.5">2</text>
<text x="206.4" y="109.9">1</text>
<text x="204.1" y="116.3">4</text>
<text x="206.4" y="117.5">4</text>
<text x="206.4" y="115">3</text>
<text x="202.8" y="131.5">3</text>
<text x="202.8" y="129">2</text>
<text x="202.8" y="126.4">1</text>
<text x="205.2" y="130.2">2</text>
<text x="205.2" y="127.7">1</text>
<text x="101.4" y="137.9">1</text>
<text x="112.8" y="137.9">4</text>
<text x="202.8" y="134.1">4</text>
<text x="205.2" y="135.3">4</text>
<text x="205.2" y="132.8">3</text>
<text x="37.7" y="140.4">1</text>
<text x="37.7" y="142.9">2</text>
<text x="40.1" y="141.7">RO</text>
<text x="44.7" y="138.5" transform="rotate(-90 44.7 138.5)">9</text>
<text x="46.1" y="141.7">VCC</text>
<text x="51.9" y="142.9">7</text>
<text x="51.9" y="140.4">8</text>
<text x="37.7" y="145.5">3</text>
<text x="37.7" y="148">4</text>
<text x="40.1" y="144.2">RE#</text>
<text x="40.1" y="146.8">DE</text>
<text x="40.1" y="149.3">DI</text>
<text x="45.8" y="149.3">GND</text>
<text x="49.4" y="146.8">A</text>
<text x="49.4" y="144.2">B</text>
<text x="51.9" y="148">5</text>
<text x="51.9" y="145.5">6</text>
<text x="101.4" y="150.6">2</text>
<text x="112.8" y="150.6">3</text>
<text x="50.4" y="178.5">1</text>
<text x="52.8" y="179.8">TXD</text>
<text x="59.9" y="176.6" transform="rotate(-90 59.9 176.6)">9</text>
<text x="67.1" y="179.8">S</text>
<text x="69.7" y="178.5">8</text>
<text x="50.4" y="181">2</text>
<text x="50.4" y="183.6">3</text>
<text x="52.8" y="182.3">GND</text>
<text x="52.8" y="184.9">VCC</text>
<text x="61.2" y="180.7" transform="rotate(-90 61.2 180.7)">EP</text>
<text x="62.2" y="182.3">CANH</text>
<text x="62.6" y="184.9">CANL</text>
<text x="69.7" y="183.6">6</text>
<text x="69.7" y="181">7</text>
<text x="50.4" y="186.1">4</text>
<text x="52.8" y="187.4">RXD</text>
<text x="64.7" y="187.4">VIO</text>
<text x="69.7" y="186.1">5</text>
</g>
<g font-size="2.3" fill="#00f">
<text x="101.3" y="13.2">100nF</text>
<text x="142" y="19.5">15uH</text>
<text x="27.7" y="29.7">SMAJ48CA</text>
<text x="47.8" y="28.9">10uF</text>
<text x="64.5" y="28.4">100nF</text>
<text x="74.7" y="29.7">1k</text>
<text x="139.4" y="27.1">SS54</text>
<text x="151.9" y="26.4">10uF 10uF10uF 10uF10uF 10uF 10uF 10uF 10uF</text>
<text x="91.2" y="32.2">LMR14050SDDA</text>
<text x="130.6" y="32.2">22nF</text>
<text x="87.4" y="36">11.5k</text>
<text x="150.9" y="41.1">10k</text>
<text x="172.5" y="41.1">150k</text>
<text x="74.7" y="42.4">100k</text>
<text x="73.4" y="64">100nF</text>
<text x="105.2" y="61.7">15uH</text>
<text x="210.6" y="65.2">100nF</text>
<text x="223.3" y="65.2">1uF</text>
<text x="267.7" y="64">1uF</text>
<text x="69.1" y="66.5">SCT2620MRER</text>
<text x="111" y="67">47uF</text>
<text x="117.6" y="67">47uF</text>
<text x="130.6" y="70.3">53.6k</text>
<text x="244.9" y="67.8">TLV70433DBVR</text>
<text x="50.5" y="72.9">180k</text>
<text x="50.5" y="81.8">100nF</text>
<text x="36" y="86.4" transform="rotate(-90 36 86.4)">2.2uF</text>
<text x="42.4" y="86.4" transform="rotate(-90 42.4 86.4)">2.2uF</text>
<text x="100.3" y="86.6" transform="rotate(-90 100.3 86.6)">53.6k</text>
<text x="106.4" y="88.1">22nF</text>
<text x="130.6" y="89.4">10.2k</text>
<text x="45.5" y="95.7">43k</text>
<text x="55.6" y="90.6">220pF</text>
<text x="66.3" y="91.9" transform="rotate(-90 66.3 91.9)">200k</text>
<text x="101.3" y="95.7">3.3nF</text>
<text x="213.1" y="94.5">100nF</text>
<text x="225.8" y="94.5">1uF</text>
<text x="270.3" y="93.2">1uF</text>
<text x="247.4" y="97">TLV70433DBVR</text>
<text x="195.3" y="113.5">B</text>
<text x="17.3" y="115.3">10uF</text>
<text x="26.2" y="115.3">10uF</text>
<text x="35.1" y="115.3">10uF</text>
<text x="43.9" y="115.3">10uF</text>
<text x="51.6" y="115.3">10uF</text>
<text x="60.5" y="115.3">10uF</text>
<text x="69.3" y="115.3">10uF</text>
<text x="77" y="115.3">10uF</text>
<text x="84.6" y="115.3">10uF 10uF 10uF 10uF 10uF 10uF 10uF</text>
<text x="130.3" y="115.3">10uF 10uF 10uF</text>
<text x="150.6" y="115.3">10uF 10uF 10uF</text>
<text x="170.9" y="115.3">10uF</text>
<text x="195.3" y="116">A</text>
<text x="63.2" y="123.7">100nF</text>
<text x="205.5" y="121.1">XT30PW(2+2)-M.G.B</text>
<text x="194.1" y="131.3">B</text>
<text x="59.4" y="137.6">10uF</text>
<text x="67.1" y="137.6">CANH-A</text>
<text x="128" y="137.6">B</text>
<text x="194.1" y="133.8">A</text>
<text x="249.9" y="132.6">100k</text>
<text x="15" y="140.2">M_CMD_RX</text>
<text x="15" y="142.7">USART2_DE</text>
<text x="204.2" y="138.9">XT30PW(2+2)-M.G.B</text>
<text x="15" y="147.8">M_CMD_TX</text>
<text x="75.9" y="146.5">120</text>
<text x="191.5" y="146.5">M_CMD_TX</text>
<text x="64.5" y="150.3">CANL-B</text>
<text x="84.8" y="151.6">PESD1CAN</text>
<text x="103.9" y="154.1">ACT1210-510-2P-TL00</text>
<text x="128" y="150.3">A</text>
<text x="166.1" y="150.3">1k</text>
<text x="191.5" y="154.1">M_CMD_RX</text>
<text x="39.1" y="156.4">MAX485EIDQ/TR</text>
<text x="166.1" y="158">1k</text>
<text x="34" y="178.3">FDCAN1_TX</text>
<text x="75.9" y="174.5">0</text>
<text x="95" y="177">CANH-A</text>
<text x="15" y="184.6">100nF</text>
<text x="34" y="185.9">FDCAN1_RX</text>
<text x="86.1" y="180.8">0</text>
<text x="86.1" y="191">0</text>
<text x="95" y="187.2">CANL-B</text>
<text x="51.8" y="194.5">TJA1051TK/3/1J VCC3.3</text>
<text x="4.8" y="210">NCD0603G1</text>
</g>
<g font-size="2.3" fill="#a00000">
<text x="239.8" y="65.2">GND</text>
<text x="242.3" y="94.4">GND</text>
</g>
<text font-size="2.3" fill="#f00" x="91.2" y="173.2">NC</text>
<text font-size="1.5" fill="#000080" x="91.2" y="14.6">U4</text>
</svg>
